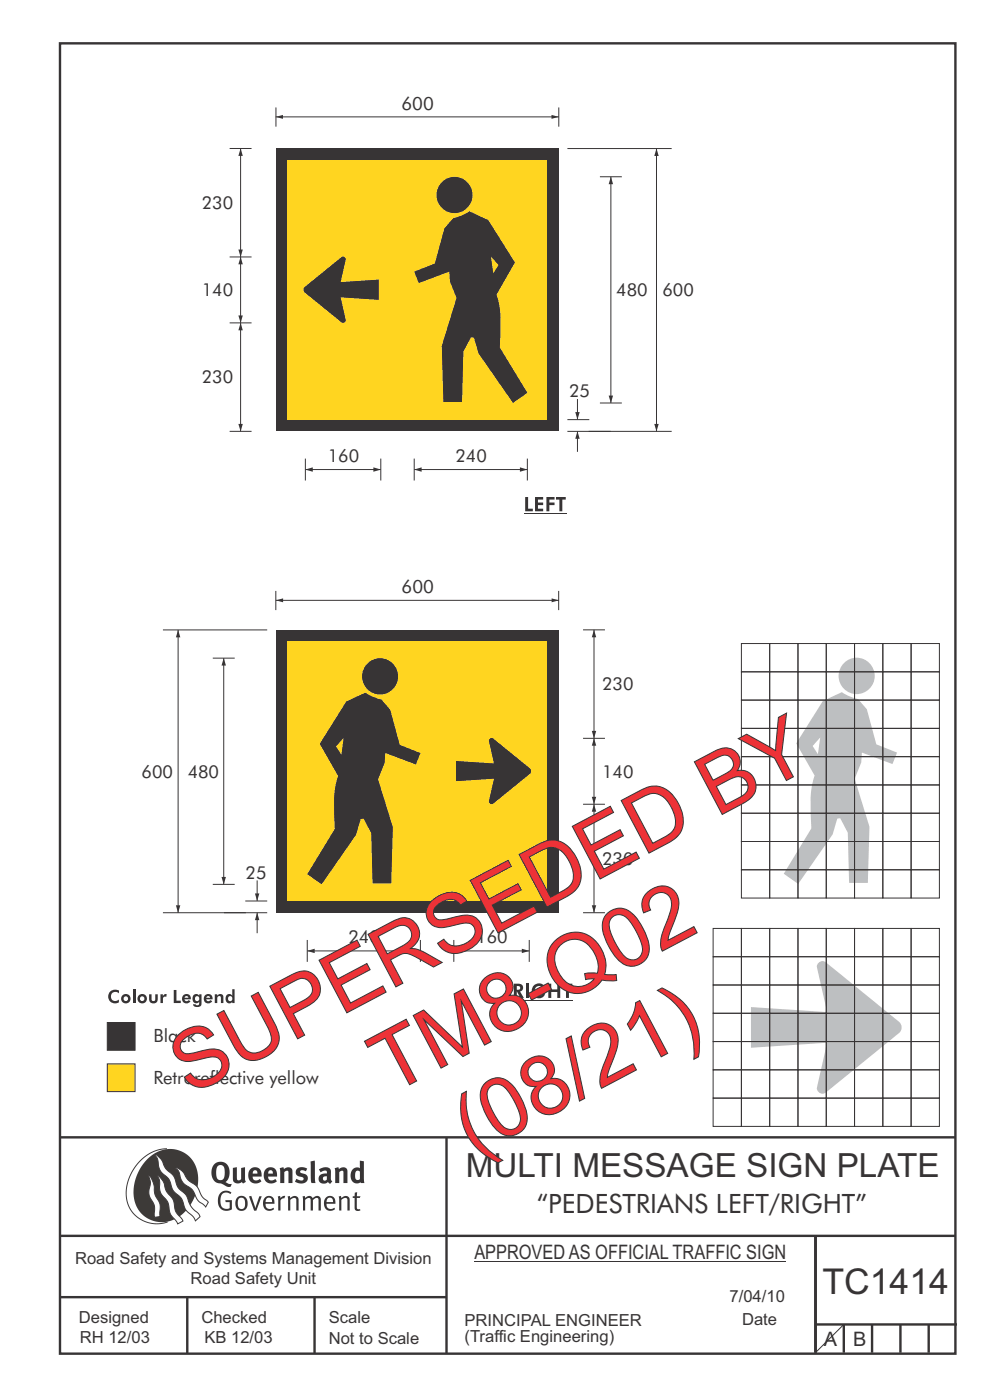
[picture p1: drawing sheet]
<svg xmlns="http://www.w3.org/2000/svg" width="210mm" height="297mm" viewBox="0 0 210 297" stroke-linecap="round" stroke-linejoin="round" font-family="sans-serif">
<g fill="none" stroke="#373435" stroke-width=".51">
<path d="M12.7 9.2h190v278h-190zM12.7 241.3h190M94.7 241.4v45.8M12.7 275.2h82M12.7 262.2h190.1M39.7 275.2v12M66.7 275.2v12M173 262.2v24.8M173 281h30M179 281v6M185 281v6M191 281v6"/>
<path d="M197 281v6"/>
</g>
<path d="M35.4 243.7a9.5 9.5 0 0 0-8.6 10.5 6.5 6.5 0 0 0 8.8 5.1" fill="none" stroke="#3d3a38" stroke-width=".21"/>
<path d="M31.3 245.9a6.1 6.1 0 0 1 7.3-1.6 6.1 6.1 0 0 1 3.4 6.7 8.8 8.8 0 0 1-7.2 8.3 6.1 6.1 0 0 1-6.4-7.5 10.5 10.5 0 0 1 2.9-5.9z" fill-rule="evenodd" fill="#3d3a38"/>
<g fill="#fefefe" stroke="#3d3a38" stroke-width=".21">
<path d="M31.6 249.4l.3 .3 .6 1.2 .4 2.5 1 2 .1 2.7-1.2 .2-.1-2.5-.9-1.8-.2-.7 .3-2.4z" fill-rule="evenodd"/>
<path d="M37.2 247.7l.5 .1 .9 .6 1.3 1.9 1.9 1.5 1.1 2.1 1.3 1.2-.6 1-1.6-1.4-1.2-2.3-2-1.4-.5-1-.4-1.5z" fill-rule="evenodd"/>
<path d="M32.8 244.9l.4 .1 .9 .9 1 2 1.7 1.5 1 2.5 1.6 1.6 1.2 2.5 1.6 1.6 .2 .5-.9 .9-.5-.9-1.6-1.5-1-2.4-1.7-1.7-.9-2.3-1.8-1.7-.3-1-.3-1.6z" fill-rule="evenodd"/>
<path d="M33.4 249.4l.5 .3 .7 1 .7 2.1 1.5 1.9 .5 2.4 1.5 1.8v.2l-1.1 .6-1.6-2.2-.6-2.5-1.4-1.9-.3-1v-1.6z" fill-rule="evenodd"/>
</g>
<g fill="#373435">
<path d="M46.8 253.1l.5-.4 .6-.1 .7 .1 .5 .3-.2 .3-.9-.3-.8 .3-.3 .6-.1 1.1 .1 .7 .3 .5 .5 .2 .6 .1 .4-.2v-1.3h-.8l-.1-.4h1.4v2l-.7 .2-.8 .1-.6-.2-.5-.5-.3-.8-.1-.9 .2-.8z" fill-rule="evenodd"/>
<path d="M50.7 254.3l.7-.2 .5 .5 .1 1.2-.2 .4-.3 .3h-.5l-.4-.4-.2-1.1zM50.4 254l-.5 1.1 .3 1.2 .7 .6 1-.1 .4-.4 .2-.6v-.8l-.2-.7-.3-.4-.5-.2-.6 .1z" fill-rule="evenodd"/>
<path d="M52.8 253.8l.5-.1 .9 2.6 .8-2.5h.5l-1.1 3.1h-.5z" fill-rule="evenodd"/>
<path d="M56.6 254.2l.4-.1 .4 .1 .2 .3 .1 .5h-1.4zM56.2 254l-.4 1v.7l.3 .7 .4 .3 .5 .2 1.1-.3 .1-.1-.2-.3-.6 .3-.7-.1-.3-.3-.1-.6v-.1h1.9l-.2-1.2-.8-.5-.5 .1z" fill-rule="evenodd"/>
<path d="M58.9 253.8l.5-.1 .1 .5 .4-.4 .6-.1-.2 .6h-.4l-.4 .4v2.1h-.5z" fill-rule="evenodd"/>
<path d="M61 253.9l.5-.1a.24 .24 0 0 0 .1 .3 .24 .24 0 0 0 .3-.2l.8-.1 .6 .4v2.6h-.4l-.1-2.3-.1-.3-.3-.1-.8 .5v2.2h-.5z" fill-rule="evenodd"/>
<path d="M64.2 253.8h.4a.23 .23 0 0 0 .2 .3 .23 .23 0 0 0 .3-.2l.5-.2 .6 .2a.23 .23 0 0 0 .2 .3 .23 .23 0 0 0 .2-.2l.8-.3 .6 .4 .1 2.7h-.5v-2.3l-.1-.3-.3-.1-.8 .5v2.2h-.5v-2.3l-.1-.3h-.3l-.8 .4v2.2h-.4z" fill-rule="evenodd"/>
<path d="M69.5 254.2l.5-.1 .4 .1 .3 .8h-1.4zM69.2 254l-.5 1 .1 .7 .2 .7 .4 .3 .4 .2 1.1-.3 .2-.1-.2-.3-.6 .3-.7-.2-.3-.3v-.6h1.9l-.2-1.2-.4-.3-.5-.2-.5 .1z" fill-rule="evenodd"/>
<path d="M71.8 253.9l.5-.1a.24 .24 0 0 0 .1 .3 .24 .24 0 0 0 .4-.2l.7-.1 .6 .4 .1 2.6h-.5v-2.3l-.1-.3-.3-.1-.9 .5v2.2h-.4z" fill-rule="evenodd"/>
<path d="M75.3 253l.5-.1-.1 .9h.8l-.2 .4h-.6v2.1l.2 .2h.5v.3l-.2 .1h-.6l-.4-.4v-2.3h-.4v-.4h.4z" fill-rule="evenodd"/>
<path d="M46.2 247.4l.4-.2h.4l.6 .6v1.8l-.2 .5-.3 .2h-.8l-.3-.5-.1-1.6zM45.5 246.9l-.4 .7-.2 .8v1l.3 .9 .7 .6 1 .2 1.6 .7h.4l.3-.6h-.6l-.8-.4 .7-.9 .2-1.5a1.91 1.91 0 0 0-1.1-1.8 1.91 1.91 0 0 0-2.1 .3z" fill-rule="evenodd"/>
<path d="M49.4 247.8l.8-.2 .1 2.5 .1 .3h.3l.5-.3v-2.3l.8-.2v2.6l.2 .5-.7 .3a.39 .39 0 0 0-.7 0h-.8l-.5-.4z" fill-rule="evenodd"/>
<path d="M53.8 248.4l.3-.1h.3l.2 .7h-1zM53.1 248l-.3 .5-.1 .8v.7l.4 .6 .5 .4 .6 .1 .7-.1 .6-.4-.4-.5-.4 .3h-.5l-.4-.1-.2-.4v-.3h1.9l-.1-1-.3-.6-1-.4-.5 .1z" fill-rule="evenodd"/>
<path d="M57.1 248.4l.2-.1h.4l.2 .7h-1zM56.4 248l-.3 .6-.2 .8 .2 .7 .3 .5 .5 .4 .6 .1 .6-.1 .6-.4-.3-.5-.6 .3h-.5l-.4-.6v-.2h1.9l-.1-.9-.3-.7-.5-.3-.5-.1-.5 .1z" fill-rule="evenodd"/>
<path d="M59.3 247.8l.8-.2 .1 .4 1-.3 .7 .3 .1 .5v2.5h-.8v-2.3l-.3-.3-.6 .3v2.3h-.9z" fill-rule="evenodd"/>
<path d="M63 248l.9-.4 1.3 .3-.3 .6-.9-.2-.3 .2 .1 .3 1 .4 .4 .4v.7l-.4 .6-1.1 .2-1.1-.4 .3-.6 1 .4 .3-.1 .2-.2-.2-.4-.9-.2-.4-.3-.2-.7z" fill-rule="evenodd"/>
<path d="M68.6 249.7l.7-.1v.7l-.3 .2-.3-.1-.2-.3zM67.7 248.1l.3 .6 .8-.3 .5 .1a.35 .35 0 0 1 0 .5 .35 .35 0 0 1-.5 0l-1 .4-.2 .9 .2 .4 .3 .3h1.1a.49 .49 0 0 1 .8 .2l.5-.6-.3-.4v-1.7l-.2-.5-.4-.3-.6-.1z" fill-rule="evenodd"/>
<path d="M71 247.8l.8-.2 .1 .4 1-.3 .6 .3 .2 .5v2.5h-.8v-2.3l-.3-.3-.6 .3v2.3h-.9z" fill-rule="evenodd"/>
<path d="M75.6 248.5l.3-.1 .4 .2v1.5l-.3 .2h-.4l-.2-.3-.1-1zM76.3 246.2v1.3a.19 .19 0 0 1 0 .3 .19 .19 0 0 1-.3-.1l-.8 .1-.6 .5-.2 .9 .1 1.1 .3 .4 .6 .3 .6 .1 .5-.3v.2h.8l-.1-4.6z" fill-rule="evenodd"/>
<path d="M65.9 246.4l.9-.2 .1 4.8h-.8l-.1-.3z" fill-rule="evenodd"/>
</g>
<path d="M100.6 267.7h66.2" fill="none" stroke="#373435" stroke-width=".21"/>
<g fill="#373435">
<path d="M23.4 210.4l.4-.3 .9-.1 .5 .2v.6a.97 .97 0 0 0-1.4-.1 .97 .97 0 0 0 0 1.4 .97 .97 0 0 0 1.4 0v.6a1.48 1.48 0 0 1-1.9-.3 1.48 1.48 0 0 1 .1-2z"/>
<path d="M28.2 209.9h.5v2.9h-.5z"/>
<path d="M31.6 211h.5v.9a.4 .4 0 0 0 .4 .5 .4 .4 0 0 0 .4-.5v-.9h.6v.9a.92 .92 0 0 1-1 1 .92 .92 0 0 1-.9-1z"/>
<path d="M34 211h.6l-.1 .4a.63 .63 0 0 1 .9-.5l-.1 .6h-.5l-.2 .2v1.1h-.6z"/>
<path d="M36.9 210h.5v2.3h.9v.5h-1.4z"/>
<path d="M45.6 211h.5v.2a.7 .7 0 0 1 .8-.3 .7 .7 0 0 1 .5 .8v1.1h-.5v-1.1a.41 .41 0 0 0-.6-.3 .41 .41 0 0 0-.2 .5v.9h-.5z"/>
<path d="M25.7 211.9a1.01 1.01 0 0 0 2 0 1.01 1.01 0 0 0-2 0zM26.2 211.9a.5 .5 0 0 1 1 0 .5 .5 0 0 1-1 0z"/>
<path d="M29.2 211.9a1.01 1.01 0 0 0 2 0 1.01 1.01 0 0 0-2 0zM29.6 211.9a.5 .5 0 0 1 1 0 .5 .5 0 0 1-1 0z"/>
<path d="M38.9 211.2a.99 .99 0 0 0 0 1.5 .99 .99 0 0 0 1.5-.3l-.4-.2-.3 .2a.44 .44 0 0 1-.6-.4h1.4a.93 .93 0 0 0-.5-1 .93 .93 0 0 0-1.1 .2zM39.2 211.5a.42 .42 0 0 1 .5-.2 .42 .42 0 0 1 .3 .4h-.9z"/>
<path d="M41.3 211.9a.51 .51 0 0 1 1 0 .51 .51 0 0 1-1 0zM41 211.1a1.01 1.01 0 0 0-.1 1.2 1.01 1.01 0 0 0 1 .5l.4-.3v.3a.4 .4 0 0 1-.3 .5 .4 .4 0 0 1-.5-.2h-.6a.93 .93 0 0 0 1.1 .6 .93 .93 0 0 0 .7-.9v-1.8h-.4v.3a.73 .73 0 0 0-1.3-.2z"/>
<path d="M43.5 211.2a.99 .99 0 0 0 0 1.5 .99 .99 0 0 0 1.5-.3l-.4-.2-.2 .2a.44 .44 0 0 1-.7-.4h1.4a.93 .93 0 0 0-.5-1 .93 .93 0 0 0-1.1 .2zM43.8 211.5a.42 .42 0 0 1 .5-.2 .42 .42 0 0 1 .3 .4h-.8z"/>
<path d="M49.3 209.9v1.4a.84 .84 0 0 0-1.2-.3 .84 .84 0 0 0-.2 1.2 .76 .76 0 0 0 .5 .7 .76 .76 0 0 0 .9-.4v.3h.5v-2.9zM48.6 211.4a.47 .47 0 0 1 .5 0 .47 .47 0 0 1 .2 .5l-.1 .3a.46 .46 0 0 1-.8 0v-.6z"/>
</g>
<path d="M22.8 225.7h5.8v5.9h-5.8z" fill-rule="evenodd" fill="#ffd520" stroke="#373435" stroke-width=".21"/>
<path d="M22.8 216.9h5.8v5.9h-5.8z" fill-rule="evenodd" fill="#373435" stroke="#373435" stroke-width=".21"/>
<path d="M58.5 127.4h60.1" fill="none" stroke="#373435" stroke-width=".21"/>
<g fill="#373435">
<path d="M117 127l1.6 .4-1.6 .4z"/>
<path d="M58.5 127.4l1.6-.4v.8z"/>
</g>
<path d="M58.5 125.4v4M118.5 125.4v4M123.7 170.6h4.6M126 170.6v23" fill="none" stroke="#373435" stroke-width=".21"/>
<g fill="#373435">
<path d="M125.5 192.1h1l-.5 1.6z"/>
<path d="M126 170.6l.5 1.6h-1z"/>
<path d="M58.5 133.6h60v60h-60z" fill-rule="evenodd"/>
</g>
<path d="M61 136.1h55v55h-55z" fill-rule="evenodd" fill="#ffd520"/>
<g fill="#373435">
<path d="M96.7 161.4l8.1 .6-1.1-4.7a.59 .59 0 0 1 .3-.7 .59 .59 0 0 1 .7 .1l7.7 6.3 .3 .5-.3 .7-7.7 6.3a.59 .59 0 0 1-.7 0 .59 .59 0 0 1-.3-.6l1.1-4.7-8.1 .6z" fill-rule="evenodd"/>
<path d="M76.8 143.5a3.9 3.9 0 0 0 7.7 0 3.9 3.9 0 0 0-7.7 0zM73.5 148.8l4-1.9 1.7 1 1.7 .5 1.9 2.2 2 7.4 4.4 1.8-1 2.4-6.5-2.4-.1 2.1-1.4 3.4 3.1 10.2-.3 11.9h-4l-.3-10.6-1.6-3.1-.6 .1-1 3.3-7.3 10.5-3-2.1 5.8-9.6a34.2 34.2 0 0 1 .4-10.3l.3-1-3.9-6.8zM72.9 156.6l-.5 3.5-1.1-1.7z" fill-rule="evenodd"/>
</g>
<path d="M123.7 133.6h4.6M126 133.6v23" fill="none" stroke="#373435" stroke-width=".21"/>
<g fill="#373435">
<path d="M125.5 155.1h1l-.5 1.6z"/>
<path d="M126 133.6l.5 1.6h-1z"/>
</g>
<path d="M123.7 156.6h4.6M126 156.6v14" fill="none" stroke="#373435" stroke-width=".21"/>
<g fill="#373435">
<path d="M125.5 169.1h1l-.5 1.6z"/>
<path d="M126 156.6l.5 1.6h-1z"/>
</g>
<path d="M34.6 133.6h22.1M37.8 133.6v60M34.6 193.6h22.1M47.5 193.6h4.7M52 191.2h4.7" fill="none" stroke="#373435" stroke-width=".21"/>
<g fill="#373435">
<path d="M37.3 192.1h.9l-.4 1.6z"/>
<path d="M37.8 133.6l.4 1.6h-.9z"/>
</g>
<path d="M54.5 193.6v4.4" fill="none" stroke="#373435" stroke-width=".21"/>
<path d="M54.5 193.6l.5 1.6h-.9z" fill="#373435"/>
<path d="M54.5 186.8v4.3" fill="none" stroke="#373435" stroke-width=".21"/>
<path d="M54.1 189.6h.9l-.5 1.6z" fill="#373435"/>
<path d="M47.5 139.6v48" fill="none" stroke="#373435" stroke-width=".21"/>
<g fill="#373435">
<path d="M47 186.1h.9l-.4 1.6z"/>
<path d="M47.5 139.6l.4 1.6h-.9z"/>
</g>
<path d="M45.1 139.6h4.7M45.1 187.6h4.7M123.7 193.6h4.6M96.3 201.8h16" fill="none" stroke="#373435" stroke-width=".21"/>
<g fill="#373435">
<path d="M110.7 201.3l1.6 .5-1.6 .4z"/>
<path d="M96.2 201.8l1.6-.5v.9z"/>
</g>
<path d="M96.3 199.4v4.7M112.3 199.4v4.7M65.2 201.8h24" fill="none" stroke="#373435" stroke-width=".21"/>
<g fill="#373435">
<path d="M87.6 201.3l1.6 .5-1.6 .4z"/>
<path d="M65.2 201.8l1.6-.5v.9z"/>
</g>
<path d="M58.5 24.8h60M65.2 199.4v4.7M89.2 199.4v4.7" fill="none" stroke="#373435" stroke-width=".21"/>
<g fill="#373435">
<path d="M58.5 24.8l1.5-.4v.8z"/>
<path d="M117 24.4l1.5 .4-1.5 .4z"/>
</g>
<path d="M58.5 22.8v4.1M118.5 22.8v4.1M48.7 68.5h4.7M51 68.5v23" fill="none" stroke="#373435" stroke-width=".21"/>
<g fill="#373435">
<path d="M50.6 89.9h.9l-.5 1.6z"/>
<path d="M51 68.5l.5 1.6h-.9z"/>
<path d="M58.5 31.5h60v60h-60z" fill-rule="evenodd"/>
</g>
<path d="M61 34h55v55h-55z" fill-rule="evenodd" fill="#ffd520"/>
<g fill="#373435">
<path d="M64.6 60.9l7.8-6.3a.59 .59 0 0 1 .7-.1 .59 .59 0 0 1 .2 .6l-1 4.7 8-.5v4.3l-8-.5 1 4.7a.59 .59 0 0 1-.2 .6 .59 .59 0 0 1-.7 0l-7.8-6.3-.2-.6z" fill-rule="evenodd"/>
<path d="M92.6 41.4a3.9 3.9 0 0 1 7.7 0 3.9 3.9 0 0 1-7.7 0zM96.1 46.3l-1.8 2.1-2.1 7.5-4.4 1.7 1 2.5 6.5-2.5 .1 2.1 1.4 3.5-3.1 10.2 .3 11.9h4l.3-10.7 1.6-3h.6l1 3.4 7.3 10.5 3.1-2.2-5.9-9.6a34.2 34.2 0 0 0-.4-10.2l-.3-1 3.9-6.8-5.6-9-4-1.9-1.8 1zM104.2 54.4l.4 3.6 1.2-1.8z" fill-rule="evenodd"/>
</g>
<path d="M48.7 31.5h4.7M51 31.5v23" fill="none" stroke="#373435" stroke-width=".21"/>
<g fill="#373435">
<path d="M50.6 52.9h.9l-.5 1.6z"/>
<path d="M51 31.5l.5 1.6h-.9z"/>
</g>
<path d="M48.7 54.5h4.7M51 54.5v14" fill="none" stroke="#373435" stroke-width=".21"/>
<g fill="#373435">
<path d="M50.6 66.9h.9l-.5 1.6z"/>
<path d="M51 54.5l.5 1.6h-.9z"/>
</g>
<path d="M120.4 31.5h22.1M139.3 31.5v60M120.4 91.5h22.1M120.4 89h4.6" fill="none" stroke="#373435" stroke-width=".21"/>
<g fill="#373435">
<path d="M138.8 89.9h.9l-.4 1.6z"/>
<path d="M139.3 31.5l.4 1.6h-.9z"/>
</g>
<path d="M122.5 91.5v4.4" fill="none" stroke="#373435" stroke-width=".21"/>
<path d="M122.5 91.5l.5 1.6h-1z" fill="#373435"/>
<path d="M122.5 84.7v4.3" fill="none" stroke="#373435" stroke-width=".21"/>
<path d="M122 87.4h1l-.5 1.6z" fill="#373435"/>
<path d="M129.6 37.5v48" fill="none" stroke="#373435" stroke-width=".21"/>
<g fill="#373435">
<path d="M129.1 83.9h1l-.5 1.6z"/>
<path d="M129.6 37.5l.5 1.6h-1z"/>
</g>
<path d="M127.3 37.5h4.6M48.7 91.5h4.7M64.8 99.6h16M127.3 85.5h4.6" fill="none" stroke="#373435" stroke-width=".21"/>
<g fill="#373435">
<path d="M64.8 99.6l1.6-.4v.9z"/>
<path d="M79.2 99.2l1.6 .4-1.6 .5z"/>
</g>
<path d="M64.8 97.3v4.6M80.8 97.3v4.6M87.9 99.6h24" fill="none" stroke="#373435" stroke-width=".21"/>
<g fill="#373435">
<path d="M87.8 99.6l1.6-.4v.9z"/>
<path d="M110.3 99.2l1.6 .4-1.6 .5z"/>
</g>
<path d="M87.9 97.3v4.6M111.9 97.3v4.6" fill="none" stroke="#373435" stroke-width=".21"/>
<g fill="#373435">
<path d="M111.6 208.7h.6v3h-.6z"/>
<path d="M113.2 209.1a1.53 1.53 0 0 1 2.4 .2l-.5 .3a.97 .97 0 0 0-1.3-.1 .97 .97 0 0 0-.1 1.3 .97 .97 0 0 0 1.3 .2l.1-.3h-.7v-.6h1.3a1.5 1.5 0 0 1-1.8 1.7 1.5 1.5 0 0 1-1-2.2z"/>
<path d="M116.3 208.7h.6v1.2h1.3v-1.2h.6v3h-.6v-1.2h-1.3v1.2h-.6z"/>
<path d="M119.3 208.7h2.1v.6h-.7v2.4h-.6v-2.4h-.8z"/>
<path d="M109.6 209.2a.47 .47 0 0 1 .8 .4 .47 .47 0 0 1-.8 .4zM109 208.7v3h.6v-1.4l.8 1.4h.7l-.8-1.3a.85 .85 0 0 0 .7-1.1 .85 .85 0 0 0-1.1-.6z"/>
</g>
<path d="M108.7 212.2h12.9" fill="none" stroke="#373435" stroke-width=".21"/>
<g fill="#373435">
<path d="M111.4 105.4h.6v2.5h1v.6h-1.6z"/>
<path d="M113.5 105.4h1.7v.6h-1.1v.6h1.1v.6h-1.1v.7h1.1v.6h-1.7z"/>
<path d="M115.9 105.4h1.7v.6h-1.1v.6h1.1v.6h-1.1v1.3h-.6z"/>
<path d="M117.9 105.4h2.1v.6h-.7v2.5h-.6v-2.5h-.8z"/>
</g>
<path d="M111.1 109h9.1M179 281l-6 6" fill="none" stroke="#373435" stroke-width=".21"/>
<path d="M177.9 143.4a3.8 3.8 0 0 0 7.7 0 3.8 3.8 0 0 0-7.7 0zM174.5 148.7l4.1-1.8 1.7 .9 1.7 .5 1.9 2.2 2 7.4 4.4 1.8-1 2.4-6.5-2.4-.1 2.1-1.4 3.4 3.1 10.2-.3 11.9h-4l-.3-10.6-1.6-3.1-.6 .1-1 3.3-7.3 10.5-3-2.1 5.8-9.6a34.2 34.2 0 0 1 .4-10.3l.3-1-3.9-6.8zM174 156.5l-.5 3.5-1.1-1.7z" fill-rule="evenodd" fill="#bdbfc1"/>
<g fill="none" stroke="#373435" stroke-width=".21">
<path d="M157.3 136.5h6v6h-6zM163.3 136.5h6v6h-6zM169.3 136.5h6v6h-6zM175.3 136.5h6v6h-6zM181.3 136.5h6v6h-6zM187.3 136.5h6v6h-6zM193.3 136.5h6v6h-6zM157.3 142.5h6v6h-6zM157.3 148.5h6v6h-6zM157.3 154.5h6v6h-6zM163.3 142.5h6v6h-6zM163.3 148.5h6v6h-6z"/>
<path d="M163.3 154.5h6v6h-6zM169.3 142.5h6v6h-6zM169.3 148.5h6v6h-6zM169.3 154.5h6v6h-6zM175.3 142.5h6v6h-6zM175.3 148.5h6v6h-6zM175.3 154.5h6v6h-6zM181.3 142.5h6v6h-6zM181.3 148.5h6v6h-6zM181.3 154.5h6v6h-6zM187.3 142.5h6v6h-6zM187.3 148.5h6v6h-6z"/>
<path d="M187.3 154.5h6v6h-6zM193.3 142.5h6v6h-6zM193.3 148.5h6v6h-6zM193.3 154.5h6v6h-6zM157.3 160.5h6v6h-6zM157.3 166.5h6v6h-6zM157.3 172.5h6v6h-6zM157.3 178.5h6v6h-6zM163.3 160.5h6v6h-6zM163.3 166.5h6v6h-6zM163.3 172.5h6v6h-6zM163.3 178.5h6v6h-6z"/>
<path d="M169.3 160.5h6v6h-6zM169.3 166.5h6v6h-6zM169.3 172.5h6v6h-6zM169.3 178.5h6v6h-6zM175.3 160.5h6v6h-6zM175.3 166.5h6v6h-6zM175.3 172.5h6v6h-6zM175.3 178.5h6v6h-6zM181.3 160.5h6v6h-6zM181.3 166.5h6v6h-6zM181.3 172.5h6v6h-6zM181.3 178.5h6v6h-6z"/>
<path d="M187.3 160.5h6v6h-6zM187.3 166.5h6v6h-6zM187.3 172.5h6v6h-6zM187.3 178.5h6v6h-6zM193.3 160.5h6v6h-6zM193.3 166.5h6v6h-6zM193.3 172.5h6v6h-6zM193.3 178.5h6v6h-6zM157.3 184.5h6v6h-6zM163.3 184.5h6v6h-6zM169.3 184.5h6v6h-6zM175.3 184.5h6v6h-6z"/>
<path d="M181.3 184.5h6v6h-6zM187.3 184.5h6v6h-6zM193.3 184.5h6v6h-6z"/>
</g>
<path d="M159.3 213.7l16.2 1-2.2-9.4a1.18 1.18 0 0 1 .6-1.2 1.18 1.18 0 0 1 1.3 .1l15.5 12.6 .4 .5 .1 .6-.1 .8-.4 .4-15.5 12.6a1.18 1.18 0 0 1-1.3 .2 1.18 1.18 0 0 1-.6-1.3l2.2-9.4-16.2 1.1z" fill-rule="evenodd" fill="#bdbfc1"/>
<g fill="none" stroke="#373435" stroke-width=".21">
<path d="M151.3 197h6v6h-6zM157.3 197h6v6h-6zM163.3 197h6v6h-6zM169.3 197h6v6h-6zM175.3 197h6v6h-6zM181.3 197h6v6h-6zM187.3 197h6v6h-6zM193.3 197h6v6h-6zM151.3 203h6v6h-6zM151.3 209h6v6h-6zM151.3 215h6v6h-6zM157.3 203h6v6h-6z"/>
<path d="M157.3 209h6v6h-6zM157.3 215h6v6h-6zM163.3 203h6v6h-6zM163.3 209h6v6h-6zM163.3 215h6v6h-6zM169.3 203h6v6h-6zM169.3 209h6v6h-6zM169.3 215h6v6h-6zM175.3 203h6v6h-6zM175.3 209h6v6h-6zM175.3 215h6v6h-6zM181.3 203h6v6h-6z"/>
<path d="M181.3 209h6v6h-6zM181.3 215h6v6h-6zM187.3 203h6v6h-6zM187.3 209h6v6h-6zM187.3 215h6v6h-6zM193.3 203h6v6h-6zM193.3 209h6v6h-6zM193.3 215h6v6h-6zM151.3 221h6v6h-6zM151.3 227h6v6h-6zM151.3 233h6v6h-6zM157.3 221h6v6h-6z"/>
<path d="M157.3 227h6v6h-6zM157.3 233h6v6h-6zM163.3 221h6v6h-6zM163.3 227h6v6h-6zM163.3 233h6v6h-6zM169.3 221h6v6h-6zM169.3 227h6v6h-6zM169.3 233h6v6h-6zM175.3 221h6v6h-6zM175.3 227h6v6h-6zM175.3 233h6v6h-6zM181.3 221h6v6h-6z"/>
<path d="M181.3 227h6v6h-6zM181.3 233h6v6h-6zM187.3 221h6v6h-6zM187.3 227h6v6h-6zM187.3 233h6v6h-6zM193.3 221h6v6h-6zM193.3 227h6v6h-6zM193.3 233h6v6h-6z"/>
</g>
<g font-size="17.6" fill="#ed3237">
<text x="40.3" y="232.5" transform="rotate(-28 40.3 232.5)">SUPERSEDED BY</text>
<text x="82.9" y="232.3" transform="rotate(-28 82.9 232.3)">TM8-Q02</text>
<text x="100.3" y="245.3" transform="rotate(-28 100.3 245.3)">(08/21)</text>
</g>
<text font-size="7.5" fill="#373435" x="174.5" y="274.5">TC1414</text>
<text font-size="7.1" fill="#373435" x="98.8" y="249.7">MULTI MESSAGE SIGN PLATE</text>
<text font-size="5.6" fill="#373435" x="113.9" y="257.3">“PEDESTRIANS LEFT/RIGHT”</text>
<g font-size="4.2" fill="#373435">
<text x="100.6" y="267.2">APPROVED AS OFFICIAL TRAFFIC SIGN</text>
<text x="174.7" y="285.6">A</text>
<text x="181" y="285.6">B</text>
</g>
<g font-size="3.9" fill="#373435">
<text x="85.2" y="23.3">600</text>
<text x="85.2" y="125.9">600</text>
<text x="32.5" y="221.1">Black</text>
<text x="32.5" y="229.9">Retroreflective yellow</text>
</g>
<g font-size="3.8" fill="#373435">
<text x="42.8" y="44.3">230</text>
<text x="42.8" y="62.8">140</text>
<text x="130.7" y="62.8">480</text>
<text x="140.5" y="62.9">600</text>
<text x="42.8" y="81.3">230</text>
<text x="120.7" y="84.3">25</text>
<text x="69.5" y="98">160</text>
<text x="96.6" y="98">240</text>
<text x="127.7" y="146.5">230</text>
<text x="30" y="165">600</text>
<text x="39.8" y="165">480</text>
<text x="127.7" y="165">140</text>
<text x="127.7" y="183.5">230</text>
<text x="52.1" y="186.4">25</text>
<text x="73.9" y="200.1">240</text>
<text x="101" y="200.1">160</text>
</g>
<g font-size="3.5" fill="#373435">
<text x="15.9" y="268.1">Road Safety and Systems Management Division</text>
<text x="40.4" y="272.5">Road Safety Unit</text>
<text x="16.7" y="280.6">Designed</text>
<text x="42.7" y="280.6">Checked</text>
<text x="69.7" y="280.6">Scale</text>
<text x="98.5" y="281.4">PRINCIPAL ENGINEER</text>
<text x="154.7" y="276.2">7/04/10</text>
<text x="157.4" y="281.2">Date</text>
<text x="16.9" y="284.8">RH 12/03</text>
<text x="43.3" y="284.9">KB 12/03</text>
<text x="69.7" y="285.2">Not to Scale</text>
<text x="98.5" y="284.8">(Traffic Engineering)</text>
</g>
</svg>
